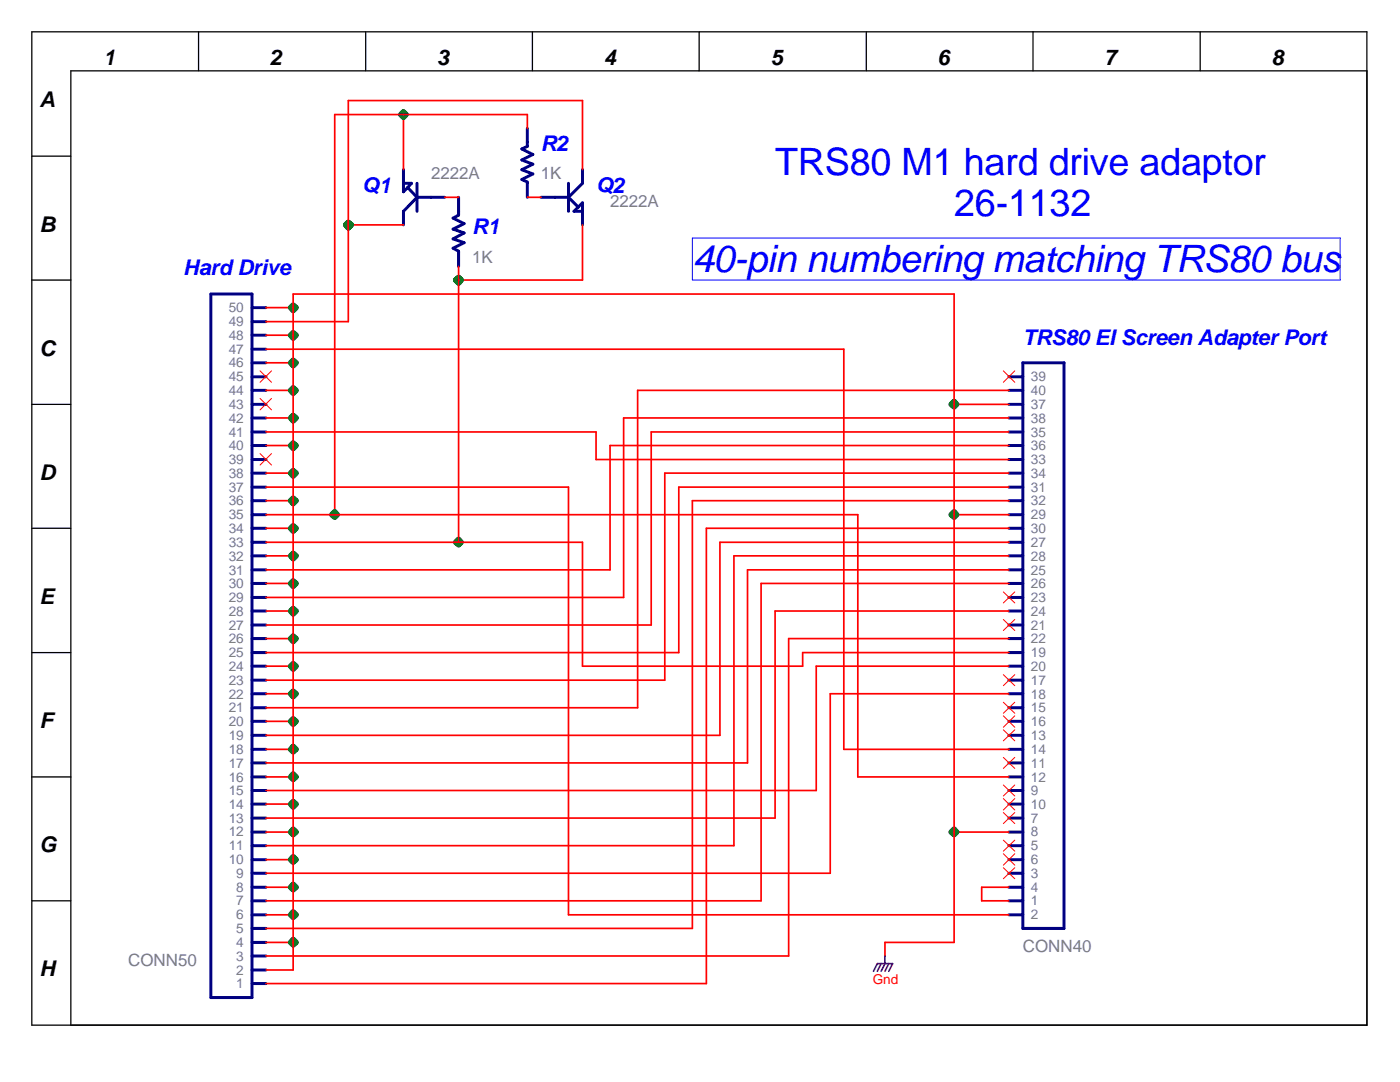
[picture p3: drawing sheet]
<svg xmlns="http://www.w3.org/2000/svg" width="279mm" height="216mm" viewBox="0 0 279 216" stroke-linecap="round" stroke-linejoin="round" font-family="sans-serif">
<g fill="none" stroke="#000" stroke-width=".25">
<path d="M6.3 6.3h266.5v198.3h-266.5zM39.6 6.3v7.8M73 6.3v7.8M106.3 6.3v7.8M139.5 6.3v7.8M172.9 6.3v7.8M206.2 6.3v7.8M239.5 6.3v7.8M272.8 14.1h-258.7v190.5M6.3 31.2h7.8M6.3 55.9h7.8M6.3 80.7h7.8"/>
<path d="M6.3 105.4h7.8M6.3 130.2h7.8M6.3 155h7.8M6.3 179.7h7.8"/>
</g>
<g fill="none" stroke="#000080" stroke-width=".59">
<path d="M80.5 33.9v4.4l.9-.9M80.5 36.6h1.6l-.7 .8M81.4 37.4l1.8 2M83.2 39.4l-2.7 2.8v2.7M83.2 36.6v5.6M83.2 39.4h5.5M91.5 39.4v3.5l-1.1 .6 2.2 1.1-2.2 1.1 2.2 .8-2.2 1.2 2.2 .7-2.2 1.1 1.1 .6v3.1M105.2 25.7v3.5l-1.1 .5 2.2 1.1-2.2 1.1 2.2 .9-2.2 1.1 2.2 .8-2.2 1.1 1.1 .5v3.1M107.9 39.4h5.6M113.5 39.4l1.9 1.9M113.5 36.6v5.6M116.2 33.9v2.7l-2.7 2.8"/>
<path d="M42.1 58.7h8.2v140.4h-8.2zM116.2 42.2h-1.6l1.6-1.7v4.4M50.3 72.4h2.8M50.3 75.2h2.8M50.3 77.9h2.8M50.3 69.7h2.8M50.3 66.9h2.8M50.3 64.2h2.8M50.3 61.4h2.8M201.3 75.2h2.8M201.3 77.9h2.8M204.1 72.4h8.2v112.9h-8.2z"/>
<path d="M50.3 80.7h2.8M50.3 83.4h2.8M50.3 86.2h2.8M50.3 88.9h2.8M50.3 91.7h2.8M50.3 94.4h2.8M50.3 97.2h2.8M50.3 99.9h2.8M201.3 80.7h2.8M201.3 83.4h2.8M201.3 86.2h2.8M201.3 88.9h2.8"/>
<path d="M201.3 91.7h2.8M201.3 94.4h2.8M201.3 97.2h2.8M201.3 99.9h2.8M50.3 102.7h2.8M50.3 105.4h2.8M50.3 108.2h2.8M50.3 110.9h2.8M50.3 113.7h2.8M50.3 116.4h2.8M50.3 119.2h2.8M201.3 102.7h2.8"/>
<path d="M201.3 105.4h2.8M201.3 108.2h2.8M201.3 110.9h2.8M201.3 113.7h2.8M201.3 116.4h2.8M201.3 119.2h2.8M50.3 121.9h2.8M50.3 124.7h2.8M50.3 127.4h2.8M50.3 130.2h2.8M50.3 132.9h2.8M50.3 135.7h2.8"/>
<path d="M50.3 138.4h2.8M201.3 121.9h2.8M201.3 124.7h2.8M201.3 127.4h2.8M201.3 130.2h2.8M201.3 132.9h2.8M201.3 135.7h2.8M201.3 138.4h2.8M50.3 141.2h2.8M50.3 143.9h2.8M50.3 146.7h2.8M50.3 149.5h2.8"/>
<path d="M50.3 152.2h2.8M50.3 155h2.8M50.3 157.7h2.8M201.3 141.2h2.8M201.3 143.9h2.8M201.3 146.7h2.8M201.3 149.5h2.8M201.3 152.2h2.8M201.3 155h2.8M201.3 157.7h2.8M50.3 160.4h2.8M50.3 163.2h2.8"/>
<path d="M50.3 166h2.8M50.3 168.7h2.8M50.3 171.5h2.8M50.3 174.2h2.8M50.3 177h2.8M50.3 179.7h2.8M201.3 160.4h2.8M201.3 163.2h2.8M201.3 166h2.8M201.3 168.7h2.8M201.3 171.5h2.8M201.3 174.2h2.8"/>
<path d="M201.3 177h2.8M201.3 179.7h2.8M50.3 185.3h2.8M50.3 182.5h2.8M50.3 196.3h2.8M50.3 193.5h2.8M50.3 190.8h2.8M50.3 188h2.8M201.3 182.5h2.8"/>
</g>
<path d="M200.2 74l2.3 2.3M202.5 74l-2.3 2.3" fill="none" stroke="#f00" stroke-width=".2"/>
<path d="M201.3 77.9h-74v63.3h-74.2M190.4 80.7h10.9M190.4 188h-13.8v2.8" fill="none" stroke="#f00" stroke-width=".34"/>
<path d="M174.3 193.8l.8-1.5h3l-.7 1.5M175.9 192.3l-.8 1.5M176.6 190.8v1.5l-.7 1.5M177.4 192.3l-.8 1.5" fill="none" stroke="#800080" stroke-width=".34"/>
<path d="M190.4 80.1l.5 .6-.5 .5-.6-.5z" fill="#008000"/>
<path d="M190.4 80.1l.5 .6-.5 .5-.6-.5z" fill="none" stroke="#008000" stroke-width="1.1"/>
<path d="M53.1 86.2h65.9v5.5h82.3M201.3 83.4h-76.8v35.8h-71.4M201.3 86.2h-71.3v38.5h-76.9M201.3 88.9h-79.5v24.8h-68.7M201.3 94.4h-68.6v41.3h-79.6M201.3 97.2h-65.8v33h-82.4M201.3 99.9h-63.1v85.4h-85.1M190.4 102.7h10.9" fill="none" stroke="#f00" stroke-width=".34"/>
<path d="M190.4 102.1l.5 .6-.5 .5-.6-.5z" fill="#008000"/>
<path d="M190.4 102.1l.5 .6-.5 .5-.6-.5z" fill="none" stroke="#008000" stroke-width="1.1"/>
<g fill="none" stroke="#f00" stroke-width=".34">
<path d="M53.1 69.7h115.3v79.8h32.9M116.2 108.2v24.7h44v-2.7h41.1M171.2 102.7v52.3h30.1M201.3 105.4h-60.3v90.9h-87.9M201.3 108.2h-57.6v38.5h-90.6M201.3 110.9h-54.8v57.8h-93.4M201.3 113.7h-52.1v38.5h-96.1M201.3 116.4h-49.4v63.3h-98.8M201.3 121.9h-46.6v41.3h-101.6M201.3 127.4h-43.9v63.4h-104.3M201.3 132.9h-38.4v24.8h-109.8M201.3 138.4h-35.6v35.8h-112.6"/>
<path d="M190.4 166h10.9M201.3 177h-5.4v2.7h5.4"/>
</g>
<g fill="none" stroke="#f00" stroke-width=".2">
<path d="M200.2 118.1l2.3 2.2M202.5 118.1l-2.3 2.2M200.2 123.6l2.3 2.2M200.2 134.6l2.3 2.2M202.5 123.6l-2.3 2.2M202.5 134.6l-2.3 2.2M200.2 140.1l2.3 2.2M200.2 142.8l2.3 2.3M200.2 145.6l2.3 2.2M200.2 151.1l2.3 2.2M200.2 156.6l2.3 2.2M200.2 159.3l2.3 2.3"/>
<path d="M202.5 140.1l-2.3 2.2M202.5 142.8l-2.3 2.3M202.5 145.6l-2.3 2.2M202.5 151.1l-2.3 2.2M202.5 156.6l-2.3 2.2M202.5 159.3l-2.3 2.3M200.2 162.1l2.3 2.2M200.2 167.6l2.3 2.2M200.2 170.3l2.3 2.3M200.2 173.1l2.3 2.2M202.5 162.1l-2.3 2.2M202.5 167.6l-2.3 2.2"/>
<path d="M202.5 170.3l-2.3 2.3M202.5 173.1l-2.3 2.2"/>
</g>
<path d="M190.4 165.4l.5 .6-.5 .5-.6-.5z" fill="#008000"/>
<path d="M190.4 165.4l.5 .6-.5 .5-.6-.5z" fill="none" stroke="#008000" stroke-width="1.1"/>
<path d="M58.5 58.7h131.9M53.1 97.2h60.4v85.3h87.8M53.1 193.5h5.4M53.1 188h5.4" fill="none" stroke="#f00" stroke-width=".34"/>
<path d="M51.9 79.5l2.3 2.3M51.9 74l2.3 2.3M54.2 79.5l-2.3 2.3M54.2 74l-2.3 2.3M51.9 90.5l2.3 2.3M54.2 90.5l-2.3 2.3" fill="none" stroke="#f00" stroke-width=".2"/>
<path d="M58.5 187.5l.6 .5-.6 .6-.5-.6z" fill="#008000"/>
<path d="M58.5 187.5l.6 .5-.6 .6-.5-.6z" fill="none" stroke="#008000" stroke-width="1.1"/>
<path d="M53.1 182.5h5.4" fill="none" stroke="#f00" stroke-width=".34"/>
<path d="M58.5 181.9l.6 .6-.6 .5-.5-.5z" fill="#008000"/>
<path d="M58.5 181.9l.6 .6-.6 .5-.5-.5z" fill="none" stroke="#008000" stroke-width="1.1"/>
<path d="M53.1 177h5.4" fill="none" stroke="#f00" stroke-width=".34"/>
<path d="M58.5 176.4l.6 .6-.6 .5-.5-.5z" fill="#008000"/>
<path d="M58.5 176.4l.6 .6-.6 .5-.5-.5z" fill="none" stroke="#008000" stroke-width="1.1"/>
<path d="M53.1 171.5h5.4" fill="none" stroke="#f00" stroke-width=".34"/>
<path d="M58.5 170.9l.6 .6-.6 .5-.5-.5z" fill="#008000"/>
<path d="M58.5 170.9l.6 .6-.6 .5-.5-.5z" fill="none" stroke="#008000" stroke-width="1.1"/>
<path d="M53.1 166h5.4" fill="none" stroke="#f00" stroke-width=".34"/>
<path d="M58.5 165.4l.6 .6-.6 .5-.5-.5z" fill="#008000"/>
<path d="M58.5 165.4l.6 .6-.6 .5-.5-.5z" fill="none" stroke="#008000" stroke-width="1.1"/>
<path d="M53.1 160.4h5.4" fill="none" stroke="#f00" stroke-width=".34"/>
<path d="M58.5 159.9l.6 .5-.6 .6-.5-.6z" fill="#008000"/>
<path d="M58.5 159.9l.6 .5-.6 .6-.5-.6z" fill="none" stroke="#008000" stroke-width="1.1"/>
<path d="M53.1 155h5.4" fill="none" stroke="#f00" stroke-width=".34"/>
<path d="M58.5 154.4l.6 .6-.6 .5-.5-.5z" fill="#008000"/>
<path d="M58.5 154.4l.6 .6-.6 .5-.5-.5z" fill="none" stroke="#008000" stroke-width="1.1"/>
<path d="M53.1 149.5h5.4" fill="none" stroke="#f00" stroke-width=".34"/>
<path d="M58.5 148.9l.6 .6-.6 .5-.5-.5z" fill="#008000"/>
<path d="M58.5 148.9l.6 .6-.6 .5-.5-.5z" fill="none" stroke="#008000" stroke-width="1.1"/>
<path d="M53.1 143.9h5.4" fill="none" stroke="#f00" stroke-width=".34"/>
<path d="M58 143.9l.5-.5 .6 .5-.6 .6z" fill="#008000"/>
<path d="M58 143.9l.5-.5 .6 .5-.6 .6z" fill="none" stroke="#008000" stroke-width="1.1"/>
<path d="M53.1 138.4h5.4" fill="none" stroke="#f00" stroke-width=".34"/>
<path d="M58.5 137.9l.6 .5-.6 .6-.5-.6z" fill="#008000"/>
<path d="M58.5 137.9l.6 .5-.6 .6-.5-.6z" fill="none" stroke="#008000" stroke-width="1.1"/>
<path d="M53.1 132.9h5.4" fill="none" stroke="#f00" stroke-width=".34"/>
<path d="M58 132.9l.5-.5 .6 .5-.6 .6z" fill="#008000"/>
<path d="M58 132.9l.5-.5 .6 .5-.6 .6z" fill="none" stroke="#008000" stroke-width="1.1"/>
<path d="M53.1 127.4h5.4" fill="none" stroke="#f00" stroke-width=".34"/>
<path d="M58.5 126.9l.6 .5-.6 .6-.5-.6z" fill="#008000"/>
<path d="M58.5 126.9l.6 .5-.6 .6-.5-.6z" fill="none" stroke="#008000" stroke-width="1.1"/>
<path d="M53.1 121.9h5.4" fill="none" stroke="#f00" stroke-width=".34"/>
<path d="M58.5 121.4l.6 .5-.6 .6-.5-.6z" fill="#008000"/>
<path d="M58.5 121.4l.6 .5-.6 .6-.5-.6z" fill="none" stroke="#008000" stroke-width="1.1"/>
<path d="M53.1 116.4h5.4" fill="none" stroke="#f00" stroke-width=".34"/>
<path d="M58 116.4l.5-.5 .6 .5-.6 .6z" fill="#008000"/>
<path d="M58 116.4l.5-.5 .6 .5-.6 .6z" fill="none" stroke="#008000" stroke-width="1.1"/>
<path d="M53.1 110.9h5.4" fill="none" stroke="#f00" stroke-width=".34"/>
<path d="M58.5 110.4l.6 .5-.6 .6-.5-.6z" fill="#008000"/>
<path d="M58.5 110.4l.6 .5-.6 .6-.5-.6z" fill="none" stroke="#008000" stroke-width="1.1"/>
<path d="M53.1 105.4h5.4" fill="none" stroke="#f00" stroke-width=".34"/>
<path d="M58.5 104.9l.6 .5-.6 .6-.5-.6z" fill="#008000"/>
<path d="M58.5 104.9l.6 .5-.6 .6-.5-.6z" fill="none" stroke="#008000" stroke-width="1.1"/>
<path d="M53.1 99.9h5.4" fill="none" stroke="#f00" stroke-width=".34"/>
<path d="M58.5 99.4l.6 .5-.6 .6-.5-.6z" fill="#008000"/>
<path d="M58.5 99.4l.6 .5-.6 .6-.5-.6z" fill="none" stroke="#008000" stroke-width="1.1"/>
<path d="M53.1 94.4h5.4" fill="none" stroke="#f00" stroke-width=".34"/>
<path d="M58.5 93.9l.6 .5-.6 .6-.5-.6z" fill="#008000"/>
<path d="M58.5 93.9l.6 .5-.6 .6-.5-.6z" fill="none" stroke="#008000" stroke-width="1.1"/>
<path d="M53.1 88.9h5.4" fill="none" stroke="#f00" stroke-width=".34"/>
<path d="M58 88.9l.5-.5 .6 .5-.6 .6z" fill="#008000"/>
<path d="M58 88.9l.5-.5 .6 .5-.6 .6z" fill="none" stroke="#008000" stroke-width="1.1"/>
<path d="M53.1 83.4h5.4" fill="none" stroke="#f00" stroke-width=".34"/>
<path d="M58.5 82.9l.6 .5-.6 .6-.5-.6z" fill="#008000"/>
<path d="M58.5 82.9l.6 .5-.6 .6-.5-.6z" fill="none" stroke="#008000" stroke-width="1.1"/>
<path d="M53.1 77.9h5.4" fill="none" stroke="#f00" stroke-width=".34"/>
<path d="M58.5 77.4l.6 .5-.6 .6-.5-.6z" fill="#008000"/>
<path d="M58.5 77.4l.6 .5-.6 .6-.5-.6z" fill="none" stroke="#008000" stroke-width="1.1"/>
<path d="M53.1 72.4h5.4" fill="none" stroke="#f00" stroke-width=".34"/>
<path d="M58.5 71.9l.6 .5-.6 .6-.5-.6z" fill="#008000"/>
<path d="M58.5 71.9l.6 .5-.6 .6-.5-.6z" fill="none" stroke="#008000" stroke-width="1.1"/>
<path d="M53.1 66.9h5.4" fill="none" stroke="#f00" stroke-width=".34"/>
<path d="M58.5 66.4l.6 .5-.6 .6-.5-.6z" fill="#008000"/>
<path d="M58.5 66.4l.6 .5-.6 .6-.5-.6z" fill="none" stroke="#008000" stroke-width="1.1"/>
<path d="M53.1 61.4h5.4" fill="none" stroke="#f00" stroke-width=".34"/>
<path d="M58 61.4l.5-.5 .6 .5-.6 .6z" fill="#008000"/>
<path d="M58 61.4l.5-.5 .6 .5-.6 .6z" fill="none" stroke="#008000" stroke-width="1.1"/>
<path d="M69.5 20.1h46.7v13.8M80.5 22.9v11M88.7 39.4h2.8M105.2 39.4h2.7M105.2 22.9v2.8M69.5 44.9h11M116.2 44.9v11h-24.7" fill="none" stroke="#f00" stroke-width=".34"/>
<path d="M69 44.9l.5-.5 .6 .5-.6 .6z" fill="#008000"/>
<path d="M69 44.9l.5-.5 .6 .5-.6 .6z" fill="none" stroke="#008000" stroke-width="1.1"/>
<path d="M53.1 64.2h16.4" fill="none" stroke="#f00" stroke-width=".34"/>
<path d="M69 44.9l.5-.5 .6 .5-.6 .6z" fill="#008000"/>
<path d="M69 44.9l.5-.5 .6 .5-.6 .6z" fill="none" stroke="#008000" stroke-width="1.1"/>
<path d="M80 22.9l.5-.5 .5 .5-.5 .5z" fill="#008000"/>
<path d="M80 22.9l.5-.5 .5 .5-.5 .5z" fill="none" stroke="#008000" stroke-width="1.1"/>
<path d="M66.8 22.9v79.8" fill="none" stroke="#f00" stroke-width=".34"/>
<path d="M80 22.9l.5-.5 .5 .5-.5 .5z" fill="#008000"/>
<path d="M80 22.9l.5-.5 .5 .5-.5 .5z" fill="none" stroke="#008000" stroke-width="1.1"/>
<path d="M66.8 102.1l.5 .6-.5 .5-.6-.5z" fill="#008000"/>
<path d="M66.8 102.1l.5 .6-.5 .5-.6-.5z" fill="none" stroke="#008000" stroke-width="1.1"/>
<path d="M90.9 55.9l.6-.5 .5 .5-.5 .6z" fill="#008000"/>
<path d="M90.9 55.9l.6-.5 .5 .5-.5 .6z" fill="none" stroke="#008000" stroke-width="1.1"/>
<path d="M90.9 55.9l.6-.5 .5 .5-.5 .6z" fill="#008000"/>
<path d="M90.9 55.9l.6-.5 .5 .5-.5 .6z" fill="none" stroke="#008000" stroke-width="1.1"/>
<path d="M91.5 107.6l.5 .6-.5 .5-.6-.5z" fill="#008000"/>
<path d="M91.5 107.6l.5 .6-.5 .5-.6-.5z" fill="none" stroke="#008000" stroke-width="1.1"/>
<path d="M138.2 47.5h129.3v8.4h-129.3z" fill="none" stroke="#00f" stroke-width=".2"/>
<path d="M66.8 22.9h38.4M69.5 20.1v44.1M58.5 58.7v134.8M91.5 53.2v55M190.4 58.7v129.3M53.1 102.7h118.1M53.1 108.2h63.1" fill="none" stroke="#f00" stroke-width=".34"/>
<g font-size="7.5" fill="#00f">
<text x="154.7" y="34.9">TRS80 M1 hard drive adaptor</text>
<text x="190.4" y="43.2">26-1132</text>
<text x="138.2" y="54.2">40-pin numbering matching TRS80 bus</text>
</g>
<g font-size="4.3">
<text x="20.6" y="13">1</text>
<text x="53.8" y="13">2</text>
<text x="87.2" y="13">3</text>
<text x="120.5" y="13">4</text>
<text x="153.8" y="13">5</text>
<text x="187.1" y="13">6</text>
<text x="220.4" y="13">7</text>
<text x="253.7" y="13">8</text>
<text x="7.9" y="21.4">A</text>
<text x="7.9" y="46.2">B</text>
<text x="7.9" y="71">C</text>
<text x="7.9" y="95.8">D</text>
<text x="7.9" y="120.6">E</text>
<text x="7.9" y="145.3">F</text>
<text x="7.9" y="170.1">G</text>
<text x="7.9" y="194.8">H</text>
</g>
<g font-size="4.3" fill="#00f">
<text x="107.9" y="30.2">R2</text>
<text x="72.3" y="38.4">Q1</text>
<text x="119" y="38.4">Q2</text>
<text x="94.2" y="46.7">R1</text>
<text x="36.6" y="54.9">Hard Drive</text>
<text x="204.1" y="68.7">TRS80 EI Screen Adapter Port</text>
</g>
<g font-size="3.4" fill="#808080">
<text x="86" y="35.8">2222A</text>
<text x="107.9" y="35.8">1K</text>
<text x="121.7" y="41.4">2222A</text>
<text x="94.2" y="52.4">1K</text>
<text x="204.1" y="190">CONN40</text>
<text x="25.6" y="192.8">CONN50</text>
</g>
<g font-size="2.7" fill="#808080">
<text x="45.6" y="65.1">49</text>
<text x="45.6" y="62.3">50</text>
<text x="45.6" y="70.6">47</text>
<text x="45.6" y="67.8">48</text>
<text x="45.6" y="76.1">45</text>
<text x="45.6" y="73.3">46</text>
<text x="205.7" y="76.1">39</text>
<text x="45.6" y="81.6">43</text>
<text x="45.6" y="78.8">44</text>
<text x="205.7" y="78.8">40</text>
<text x="205.7" y="81.6">37</text>
<text x="45.6" y="89.8">40</text>
<text x="45.6" y="87.1">41</text>
<text x="45.6" y="84.3">42</text>
<text x="205.7" y="84.3">38</text>
<text x="205.7" y="87.1">35</text>
<text x="205.7" y="89.8">36</text>
<text x="45.6" y="95.3">38</text>
<text x="45.6" y="92.6">39</text>
<text x="205.7" y="92.6">33</text>
<text x="205.7" y="95.3">34</text>
<text x="45.6" y="100.8">36</text>
<text x="45.6" y="98.1">37</text>
<text x="205.7" y="98.1">31</text>
<text x="205.7" y="100.8">32</text>
<text x="45.6" y="106.3">34</text>
<text x="45.6" y="103.6">35</text>
<text x="205.7" y="103.6">29</text>
<text x="205.7" y="106.3">30</text>
<text x="45.6" y="111.8">32</text>
<text x="45.6" y="109.1">33</text>
<text x="205.7" y="109.1">27</text>
<text x="205.7" y="111.8">28</text>
<text x="45.6" y="117.3">30</text>
<text x="45.6" y="114.6">31</text>
<text x="205.7" y="114.6">25</text>
<text x="205.7" y="117.3">26</text>
<text x="45.6" y="125.6">27</text>
<text x="45.6" y="122.9">28</text>
<text x="45.6" y="120.1">29</text>
<text x="205.7" y="120.1">23</text>
<text x="205.7" y="122.9">24</text>
<text x="205.7" y="125.6">21</text>
<text x="45.6" y="131.1">25</text>
<text x="45.6" y="128.4">26</text>
<text x="205.7" y="128.4">22</text>
<text x="205.7" y="131.1">19</text>
<text x="45.6" y="136.7">23</text>
<text x="45.6" y="133.9">24</text>
<text x="205.7" y="133.9">20</text>
<text x="205.7" y="136.7">17</text>
<text x="45.6" y="142.2">21</text>
<text x="45.6" y="139.4">22</text>
<text x="205.7" y="139.4">18</text>
<text x="205.7" y="142.2">15</text>
<text x="45.6" y="147.7">19</text>
<text x="45.6" y="144.9">20</text>
<text x="205.7" y="144.9">16</text>
<text x="205.7" y="147.7">13</text>
<text x="45.6" y="156">16</text>
<text x="45.6" y="153.2">17</text>
<text x="45.6" y="150.4">18</text>
<text x="205.7" y="150.4">14</text>
<text x="205.7" y="153.2">11</text>
<text x="205.7" y="156">12</text>
<text x="45.6" y="161.5">14</text>
<text x="45.6" y="158.7">15</text>
<text x="205.7" y="158.7">9</text>
<text x="205.7" y="161.5">10</text>
<text x="45.6" y="166.9">12</text>
<text x="45.6" y="164.2">13</text>
<text x="205.7" y="164.2">7</text>
<text x="205.7" y="166.9">8</text>
<text x="45.6" y="172.5">10</text>
<text x="45.6" y="169.7">11</text>
<text x="205.7" y="169.7">5</text>
<text x="205.7" y="172.5">6</text>
<text x="47.2" y="178">8</text>
<text x="47.2" y="175.2">9</text>
<text x="205.7" y="175.2">3</text>
<text x="205.7" y="178">4</text>
<text x="47.2" y="183.5">6</text>
<text x="47.2" y="180.7">7</text>
<text x="205.7" y="180.7">1</text>
<text x="205.7" y="183.5">2</text>
<text x="47.2" y="191.7">3</text>
<text x="47.2" y="189">4</text>
<text x="47.2" y="186.2">5</text>
<text x="47.2" y="197.2">1</text>
<text x="47.2" y="194.5">2</text>
</g>
<text font-size="2.7" fill="#f00" x="174.2" y="196.3">Gnd</text>
</svg>
